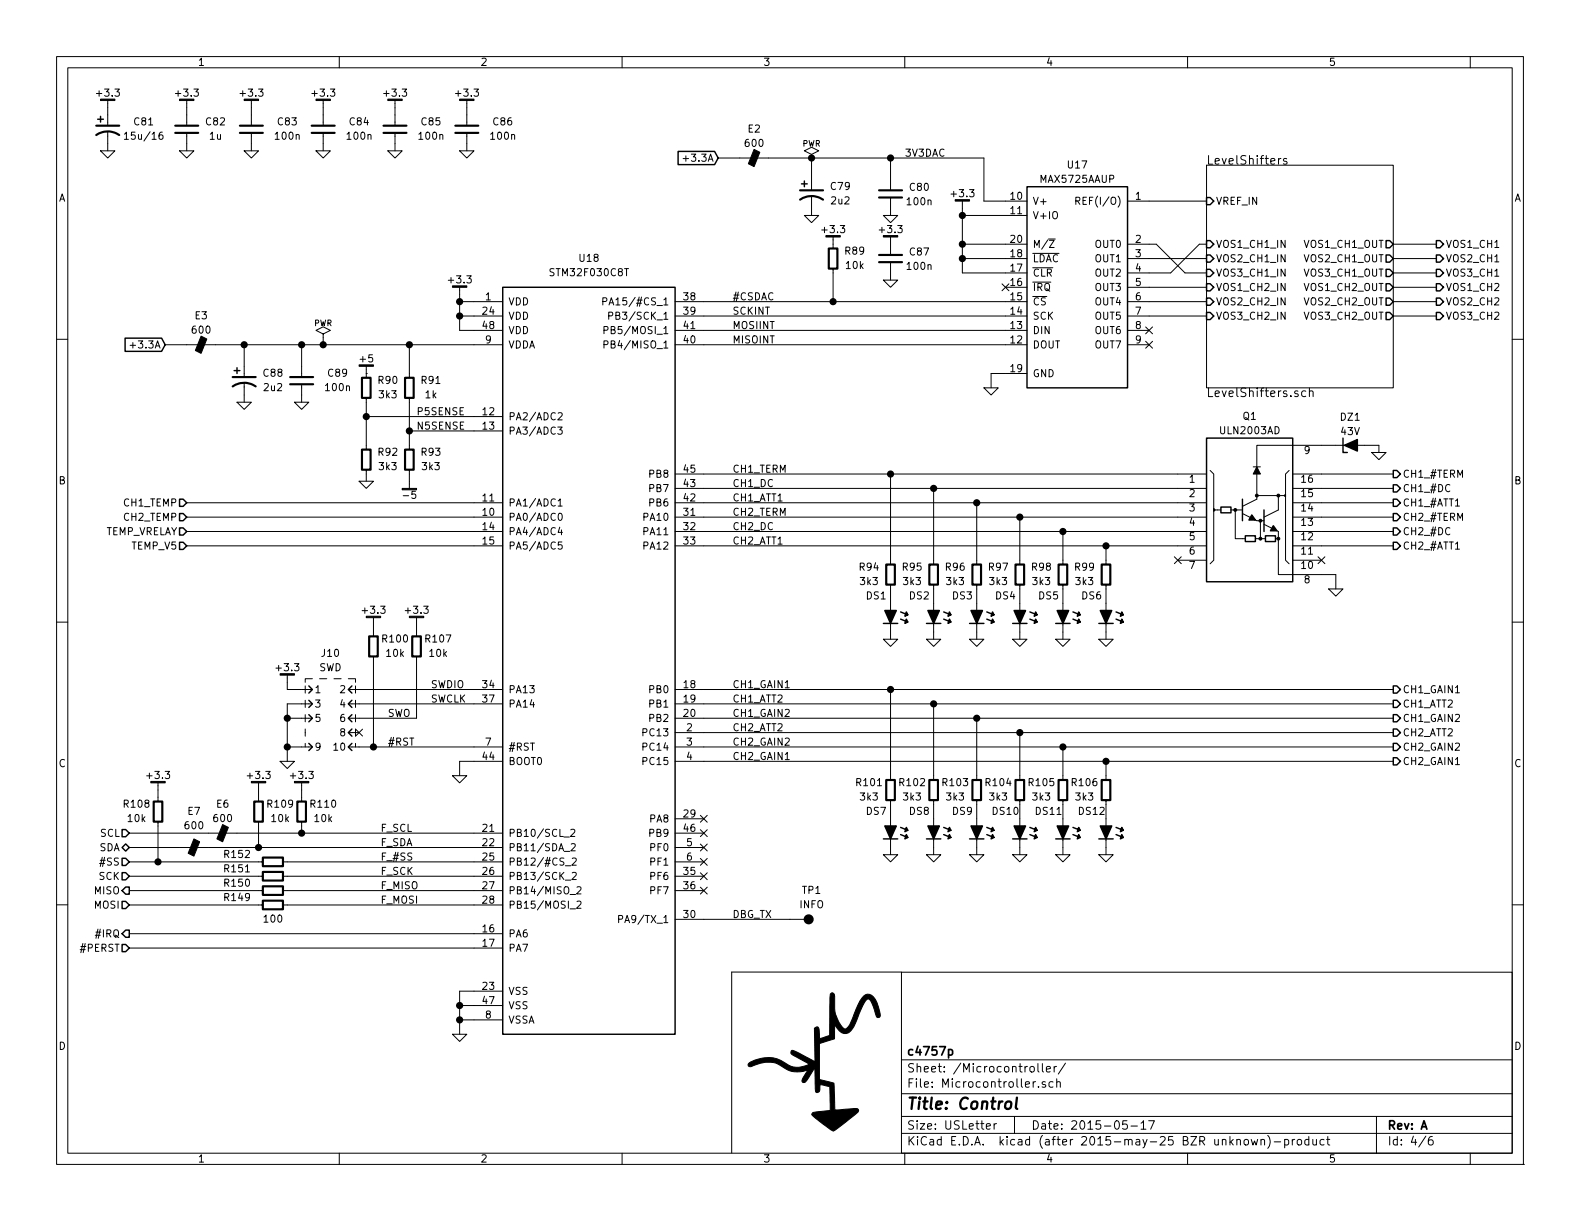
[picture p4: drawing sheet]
<svg xmlns="http://www.w3.org/2000/svg" width="279mm" height="216mm" viewBox="0 0 279 216" stroke-linecap="round" stroke-linejoin="round" font-family="sans-serif">
<g fill="none" stroke="#000" stroke-width=".18">
<path d="M10 10h259.4v195.9h-259.4zM12 12h255.4v191.9h-255.4zM19 17.8v4.4M33 17.8v4.4M44.4 17.8v4.4M57.1 17.8v4.4M60 10v2M69.8 17.8v4.4M82.5 17.8v4.4M110 10v2M160 10v2M210 10v2"/>
<path d="M260 10v2M17.8 26.7h2.5l-1.3 1.2zM19 23.2v3.5M22 23.7l.4-.3v1.2M22 24.6h.7M28.7 23.4a.47 .47 0 0 0-.6 .5l.1 .7h.4l.2-.1v-.4l-.1-.2h-.4l-.2 .2M31.7 26.7h2.6l-1.3 1.2zM33 23.5v3.2M43.2 26.7h2.5l-1.3 1.2zM44.4 23.5v3.2M55.9 26.7h2.5l-1.3 1.2zM57.1 23.5v3.2"/>
<path d="M68.6 26.7h2.5l-1.3 1.2zM69.8 23.5v3.2M81.3 26.7h2.5l-1.3 1.2zM82.5 23.5v3.2M120.8 28h1M127 27.9h47v7.7h7.6M142.2 38.1h2.6l-1.3 1.3zM143.5 27.3l1.3-.6-1.3-.7-1.3 .7 1.3 .6v6.4M143.5 34.7v3.4M156.2 38.1h2.5l-1.2 1.3zM157.5 27.9v5.8M157.5 34.9v3.2"/>
<path d="M170.2 35.6v12.7h11.4M170.2 38.1h11.4M190.2 35.5h.7v-.5l-.7-.1v1.2M190.6 35.5l.4 .6M199.4 35.6h14M213.4 29.2h33v39.4h-33zM226.5 28l-.3 .1-.1 .2M227.5 28.1l-.3-.1-.3 .2 .1 .2 .5 .2v.4h-.6M10 60h2M57.1 59.1l1.3-.7-1.3-.6-1.2 .6 1.2 .7v1.9M81.3 53.3h7.6M81.3 55.9h7.6"/>
<path d="M81.3 50.8v7.6h7.6M106.6 53.3l.6-.1 .1-.4-.7-.1v1.2M106.8 58.4l.6-.1 .1-.5-.7-.1v1.3M107.6 55.9l.7-.1v-.5l-.7-.1v1.3M119.4 53.3h62.2M119.4 55.9h62.2M119.4 58.4h62.2M147.3 41.9v2M147.3 47.5v5.8M156.2 49.5h2.5l-1.2 1.3zM157.5 41.9v3.2M157.5 46.4v3.1"/>
<path d="M170.2 43.2h11.4M170.2 45.7h11.4M177.2 50.2l1.2 1.2M177.8 50.8h3.8M178.4 50.2l-1.2 1.2M182.6 49.9h3.2M182.6 47.3h3.6M182.6 44.8h4.7M185.4 42.3h1.2M185.6 42.5h.8l-.8 1.3h.8M199.4 43.2h5.1l5 5.1h3.9M199.4 45.7h14"/>
<path d="M199.4 50.8h14M199.4 53.3h14M199.4 55.9h14M199.4 58.4h3.8M202.6 57.8l1.2 1.2M203.8 57.8l-1.2 1.2M213.4 43.2h-1.3l-5.1 5.1h-7.6M246.4 43.2h7.6M246.4 45.7h7.6M246.4 48.3h7.6M246.4 50.8h7.6M246.4 53.3h7.6"/>
<path d="M246.4 55.9h7.6M267.4 60h2M23 61.1h1M29.2 61h59.7M41.9 71.1h2.5l-1.2 1.3zM43.2 61v5.7M43.2 67.7v3.4M52.1 71.1h2.5l-1.3 1.3zM53.3 61v5.7M53.3 67.9v3.2M64.8 66h.1M64.8 64.8v2"/>
<path d="M64.8 70.4v9.1M64.8 73.7h24.1M72.4 61v5.8M72.4 70.4v9.1M72.4 76.2h16.5M98.6 75.5h.8l-.4 .5 .4 .1v.6l-.2 .1-.6-.1M98.7 73.1l.5-.1 .2 .1v.2l-.8 .9h.8M106.8 60.9h.6l.1-.5-.7-.1v1.2M119.4 61h62.2M174 68.6h2.5l-1.2 1.3zM181.6 66h-6.3v2.6M199.4 61h3.8"/>
<path d="M202.6 60.4l1.2 1.2M203.8 60.4l-1.2 1.2M230.9 69.2a.48 .48 0 0 0-.6 .1v.7a.48 .48 0 0 0 .6 .1M231.5 69.3l.1-.1a.36 .36 0 0 1 .6 .1v.8M231.5 68.6v1.5M237.7 78.7h-15.5v8.9M240 78.7h3.8v1.3M33 88.9h55.9M33 91.4h55.9M33 94h55.9M33 96.5h55.9M63.5 85.1h2.5l-1.2 1.3z"/>
<path d="M64.8 83.1v2M72.4 83.1v3.3M98.7 88.6l.4-.4v1.3M98.7 89.5h.7M98.8 90.9l.2-.1a.67 .67 0 0 1 .4 .6 .67 .67 0 0 1-.4 .6l-.2-.1-.1-.4zM99 93.2l-.3 .9h.8M99.3 93.7v.9M99.4 95.8h-.6l-.1 .6 .2-.1 .5 .1v.6l-.2 .1-.5-.1M119.4 83.8h94M119.4 86.4h94M119.4 88.9h94M119.4 91.4h94"/>
<path d="M119.4 94h94M119.4 96.5h94M157.5 83.8v16M165.1 86.4v13.4M172.7 88.9v10.9M180.3 91.4v8.4M188 94v5.8M195.6 96.5v3.3M207.7 98.5l1.2 1.2M208.3 99.1h5.1M208.9 98.5l-1.2 1.2M214 83.2l.6 .6v15.3l-.6 .6"/>
<path d="M214.6 90.2h1.3M217.7 90.2h2M218.4 90.2v5.1h1.8M219.7 90.8l2.5 1.3h1.3M221.6 82.6h1.3M222 95.3h.9M222.2 87.6v.7l-2.5 1.2M222.2 87.6h5.1M222.9 92.1v3.2h.9M223.5 92.7l2.6 1.3v1.3M225.6 95.3h.5M226.1 95.3v6.3h10.1v2.5"/>
<path d="M226.1 87.6v2.6l-2.6 1.2M228 83.2l-.7 .6v15.3l.7 .6M228.6 83.8h17.8M228.6 86.4h17.8M228.6 88.9h17.8M228.6 91.4h17.8M228.6 94h17.8M228.6 96.5h17.8M228.6 99.1h5.1M233.1 98.5l1.2 1.2M234.3 98.5l-1.2 1.2M242.6 80h2.5l-1.3 1.3z"/>
<path d="M10 110h2M50.8 119.4v2.5h4.4M66 109.2v3.3M66 116.1v16M73.7 116.1v10.9h-12.1M73.7 109.2v3.3M156.2 113h2.5l-1.2 1.3zM157.5 103.4v4.6M157.5 110.2v2.8M163.8 113h2.6l-1.3 1.3zM165.1 103.4v4.6M165.1 110.2v2.8"/>
<path d="M171.4 113h2.6l-1.3 1.3zM172.7 103.4v4.6M172.7 110.2v2.8M179.1 113h2.5l-1.3 1.3zM180.3 103.4v4.6M180.3 110.2v2.8M186.7 113h2.5l-1.2 1.3zM188 103.4v4.6M188 110.2v2.8M194.3 113h2.5l-1.2 1.3zM195.6 103.4v4.6M195.6 110.2v2.8"/>
<path d="M234.9 104.1h2.6l-1.3 1.3zM267.4 110h2M27.9 138.4v3.3M45.7 138.4v3.3M49.5 134.6h2.6l-1.3 1.3zM50.8 132.1h4.4M50.8 127h4.4M53.3 138.4v3.3M54 121.3v1.3M54 123.8v1.3M54 126.4v1.2M54 128.9v1.3"/>
<path d="M54 131.4v.7M55.2 120h-1.2v.7M55.2 124.5h-4.4v10.1M56.5 120h1.3M59.1 120h1.2M61.6 120h1.3v.7M61.6 132.1h27.3M61.6 124.5h27.3M61.6 121.9h27.3M61.6 129.5h1.9M62.9 121.3v1.3M62.9 123.8v1.3"/>
<path d="M62.9 126.4v1.2M62.9 128.9v1.3M62.9 131.4v.7M62.9 128.9l1.2 1.2M64.1 128.9l-1.2 1.2M80 137.2h2.5l-1.2 1.2zM88.9 134.6h-7.6v2.6M119.4 132.1h127M119.4 127h127M119.4 124.5h127M119.4 121.9h127M119.4 129.5h127"/>
<path d="M119.4 134.6h127M157.5 121.9v16M165.1 124.5v13.4M172.7 127v10.9M180.3 129.5v8.4M188 132.1v5.8M195.6 134.6v3.3M10 160h2M22.9 157.5h23.6M22.9 154.9h23.6M22.9 152.4h23.6M22.9 149.9h66"/>
<path d="M22.9 147.3h66M27.9 145.3v7.1M45.7 145.3v4.6M50 157.5h38.9M50 154.9h38.9M50 152.4h38.9M53.3 145.3v2M99.7 148h1M100 153.1h.9M100 155.6h.9M100.8 158.2h1M100.9 146.7l.5-.1 .2 .1 .1 .3-.8 .9h.8"/>
<path d="M101 149.3l.5-.1 .2 .1v.2l-.8 .9h.8M101.2 151.8l.5-.1 .2 .1v.3l-.8 .9h.8M101.2 154.4l.5-.1 .2 .1v.2l-.8 .9h.8M102 156.9l.5-.1 .2 .1v.2l-.7 1h.7M102 159.4l.5-.1 .2 .1v.3l-.7 .9h.7M119.4 157.5h5.1M119.4 154.9h5.1M119.4 152.4h5.1M119.4 149.9h5.1M119.4 147.3h5.1M119.4 144.8h5.1M123.9 144.2l1.2 1.2"/>
<path d="M123.9 146.7l1.2 1.2M123.9 149.3l1.2 1.2M123.9 151.8l1.2 1.2M123.9 154.3l1.2 1.2M123.9 156.9l1.2 1.2M125.1 144.2l-1.2 1.2M125.1 146.7l-1.2 1.2M125.1 149.3l-1.2 1.2M125.1 151.8l-1.2 1.2M125.1 154.3l-1.2 1.2M125.1 156.9l-1.2 1.2M156.2 151.1h2.5l-1.2 1.3z"/>
<path d="M157.5 141.5v4.6M157.5 148.3v2.8M163.8 151.1h2.6l-1.3 1.3zM165.1 141.5v4.6M165.1 148.3v2.8M171.4 151.1h2.6l-1.3 1.3zM172.7 141.5v4.6M172.7 148.3v2.8M179.1 151.1h2.5l-1.3 1.3zM180.3 141.5v4.6M180.3 148.3v2.8M186.7 151.1h2.5l-1.2 1.3z"/>
<path d="M188 141.5v4.6M188 148.3v2.8M194.3 151.1h2.5l-1.2 1.3zM195.6 141.5v4.6M195.6 148.3v2.8M267.4 160h2M22.9 160h23.6M22.9 165.1h66M22.9 167.6h66M50 160h38.9M81.3 177.8h7.6M88.9 175.3h-7.6v7.6"/>
<path d="M100.8 160.7h1M109.4 162.5h.6l.1-.5-.7-.1v1.2M119.4 162.6h22.8M159.4 171.9h108v32h-108zM159.4 171.9h-30v32M80 182.9h2.5l-1.2 1.3zM81.3 180.3h7.6M159.4 197.4h108M159.4 193.4h108M159.4 187.4h108M174.4 199.2l.7-.2v-.2l-.4-.1-.3 .2 .1 .7h.6M175.8 198.7v1"/>
<path d="M176.2 198.7l-.4 .3M179.4 197.4v3M182.2 188.7l.2-.1 .4 .1 .1 .6-.1 .2-.4 .1-.2-.2zM183.1 191.3l-.4 .2M183.5 188.1v1.3l.2 .2M183.6 192.1v.2M184.3 188.1v1.3l.2 .2M184.9 191.3a.37 .37 0 0 0-.6 .2l.1 .2 .5 .1v.2l-.2 .3-.4-.1M185 189.1l.8-.2-.1-.3h-.4l-.3 .2 .1 .7h.6M186.2 191.3h-.4l-.3 .2 .1 .6 .2 .2 .4-.1M186.4 188.6v1M186.8 188.6l-.4 .2"/>
<path d="M186.9 191.4l.2-.1h.4v1M186.9 190.8v1.5M188.4 188l-1.3 1.9M199.3 198.2h-.7l-.1 .7 .2-.1h.5l.2 .2-.1 .5-.2 .2-.6-.2M200 199.1h1.1M201.8 198.6l.4-.4v1.5M201.8 199.7h.8M203.1 198.2h1l-.6 1.5M243.4 197.4v6.5M60 203.9v2M110 203.9v2M159.4 200.4h108"/>
<path d="M160 203.9v2M210 203.9v2M220.1 201.6l.2-.1 .4 .1 .1 .6-.2 .2-.3 .1-.2-.2zM221.3 201.5l.3 1 .2-.7 .3 .7 .3-1M223 201.6l.2-.1h.4v1M223 201.5v1M224.2 200.8a1.71 1.71 0 0 1 0 2.2M225.3 201.9h1.2M227.2 201.5h.4l.3 .3-.1 .6h-.6M227.2 201.5v1.5M228.5 201.5v1M229 201.5l-.5 .3"/>
<path d="M229.5 201.6l.2-.1 .4 .1 .1 .6-.2 .2-.3 .1-.2-.2zM231.4 201.5h-.4l-.3 .3 .1 .5 .2 .2 .4-.1M231.4 201v1.5M232.2 201.5v.9l.4 .1 .2-.2M232.8 201.5v1M234.1 201.5h-.4l-.3 .3 .1 .5 .2 .2 .4-.1M234.6 201.5h.6M234.8 201v1.3l.4 .2M252.1 200.9l-1.2 1.9M253.3 201a.59 .59 0 0 0-.7 .6l.1 .7 .2 .2 .5-.2v-.5l-.1-.2-.4-.1-.3 .3M260 203.9v2M269.4 205.9h.1"/>
</g>
<path d="M179.8 194.1l-.2 1.7 .3 .3" fill="none" stroke="#000" stroke-width=".41"/>
<path d="M167.7 185.6h.5l.3 .3-.2 .6h-.6" fill="none" stroke="#000" stroke-width=".3"/>
<g fill="#000" stroke="#000" stroke-width=".18">
<path d="M17.8 17.5h2.5v.3h-2.5zM31.7 17.5h2.6v.3h-2.6zM43.2 17.5h2.5v.3h-2.5zM55.9 17.5h2.5v.3h-2.5zM68.6 17.5h2.5v.3h-2.5zM81.3 17.5h2.5v.3h-2.5zM133.3 26.4l1.1 .5-1.1 2.6-1-.5zM168.9 35.3h2.5v.3h-2.5zM35.6 59.4l1 .5-1 2.6-1.1-.5zM80 50.5h2.5v.3h-2.5zM146 41.7h2.6v.2h-2.6zM156.2 41.7h2.5v.2h-2.5z"/>
<path d="M63.5 64.5h2.5v.3h-2.5zM214.6 89.9l.3 .3-.3 .2zM222.2 82.6l.7 1.2h-1.3zM227.3 87.4v.5l-.2-.3zM49.5 119.1h2.6v.3h-2.6zM64.8 109h2.5v.2h-2.5zM72.4 109h2.5v.2h-2.5zM26.7 138.2h2.5v.2h-2.5zM44.4 138.2h2.6v.2h-2.6zM52.1 138.2h2.5v.2h-2.5zM34.3 148.3l1 .5-1 2.6-1-.5zM39.4 145.8l1 .5-1 2.5-1-.5z"/>
<path d="M132.4 188a6 6 0 0 1 7 .3 3.7 3.7 0 0 0 3.6-.2l-2.8-1.5a.41 .41 0 0 1-.3-.5 .41 .41 0 0 1 .5-.3l3.7 1.9-.1-5.9 .5-.2 .3 .2 .2 1.8 1.7-.5 .1-6.3a1.2 1.2 0 0 1 .1-1.1l.2-.2 .3 .2a4.1 4.1 0 0 1 .2 2.2 5.3 5.3 0 0 0 1.8 4.1 2.51 2.51 0 0 0 1.3-1.8l.7-1.8a5.5 5.5 0 0 1 1.6-2.5 1.34 1.34 0 0 1 1.8 .8l.7 2a1.02 1.02 0 0 1 0 1.2h-.3l-.2-.1-.5-1.7a1.94 1.94 0 0 0-1-1.5 1.87 1.87 0 0 0-.9 1.3l-.4 .6a12.6 12.6 0 0 1-1.7 3.8 1.46 1.46 0 0 1-2.5-.5l-.4-.6v2.5l-2.7 .8v6.4l2.6 .6 .1 4.8 3.4-.3h.6l.2 .2a.61 .61 0 0 1-.4 .7l-4 3.1-1.4-.9a9.2 9.2 0 0 1-2.5-2.1l.1-.1a2.16 2.16 0 0 1 1.7-.4l1.5-.2-.1-4.1-1.6-.4-.1 .9a.4 .4 0 0 1-.3 .5 .4 .4 0 0 1-.5-.4l-.1-4-1.5 2.3a.39 .39 0 0 1-.6 .3 .39 .39 0 0 1-.1-.6l.9-1.6a4.7 4.7 0 0 1-4.9-.9 5.1 5.1 0 0 0-5 .3h-.4l-.2-.2z"/>
<circle cx="218.4" cy="90.2" r=".25"/>
<circle cx="222.2" cy="87.6" r=".25"/>
<circle cx="222.9" cy="95.2" r=".25"/>
<circle cx="222.9" cy="92.1" r=".25"/>
<circle cx="226.1" cy="95.2" r=".25"/>
<circle cx="226.1" cy="87.6" r=".25"/>
</g>
<g fill="#000" stroke="#000" stroke-width=".25">
<path d="M237.7 78.7l2.3-1v2.1zM221.4 91.1l.6 .8h-1.1zM225.2 93l.6 .9h-1.1zM156.5 108h2l-1 2.2zM164.1 108h2l-1 2.2zM171.7 108h2l-1 2.2zM179.3 108h2.1l-1.1 2.2zM186.9 108h2.1l-1 2.2zM194.6 108h2l-1 2.2zM156.5 146.1h2l-1 2.2zM164.1 146.1h2l-1 2.2zM171.7 146.1h2l-1 2.2z"/>
<path d="M179.3 146.1h2.1l-1.1 2.2zM186.9 146.1h2.1l-1 2.2zM194.6 146.1h2l-1 2.2z"/>
<circle cx="143.5" cy="27.9" r=".51"/>
<circle cx="157.5" cy="27.9" r=".51"/>
<circle cx="170.2" cy="38.1" r=".51"/>
<circle cx="81.3" cy="55.9" r=".51"/>
<circle cx="81.3" cy="53.3" r=".51"/>
<circle cx="147.3" cy="53.3" r=".51"/>
<circle cx="170.2" cy="45.7" r=".51"/>
<circle cx="170.2" cy="43.2" r=".51"/>
<circle cx="43.2" cy="61" r=".51"/>
<circle cx="53.3" cy="61" r=".51"/>
<circle cx="57.2" cy="61" r=".51"/>
<circle cx="64.8" cy="73.7" r=".51"/>
<circle cx="72.4" cy="61" r=".51"/>
<circle cx="72.4" cy="76.2" r=".51"/>
<circle cx="157.5" cy="83.8" r=".51"/>
<circle cx="165.1" cy="86.4" r=".51"/>
<circle cx="172.7" cy="88.9" r=".51"/>
<circle cx="180.3" cy="91.4" r=".51"/>
<circle cx="188" cy="94" r=".51"/>
<circle cx="195.6" cy="96.5" r=".51"/>
<circle cx="50.8" cy="127" r=".51"/>
<circle cx="50.8" cy="132.1" r=".51"/>
<circle cx="66" cy="132.1" r=".51"/>
<circle cx="157.5" cy="121.9" r=".51"/>
<circle cx="165.1" cy="124.5" r=".51"/>
<circle cx="172.7" cy="127" r=".51"/>
<circle cx="180.3" cy="129.5" r=".51"/>
<circle cx="188" cy="132.1" r=".51"/>
<circle cx="195.6" cy="134.6" r=".51"/>
<circle cx="27.9" cy="152.4" r=".51"/>
<circle cx="45.7" cy="149.9" r=".51"/>
<circle cx="53.3" cy="147.3" r=".51"/>
<circle cx="81.3" cy="177.8" r=".51"/>
<circle cx="143" cy="162.6" r=".76"/>
<circle cx="81.3" cy="180.3" r=".51"/>
</g>
<g fill="none" stroke="#000" stroke-width=".25">
<path d="M17.3 21.1h1M17.8 20.6v1M119.9 26.8h6.5l.6 1.1-.6 1.2h-6.5zM141.7 32.5h1M142.2 32v1M181.6 33h17.8v35.6h-17.8zM213.4 34.9h.6l.6 .7-.6 .6h-.6zM22.1 59.8h6.5l.6 1.2-.6 1.1h-6.5zM88.9 50.8h30.5v132.1h-30.5zM213.4 42.5h.6l.6 .7-.6 .6h-.6zM213.4 45.1h.6l.6 .6-.6 .7h-.6zM213.4 47.6h.6l.6 .7-.6 .6h-.6z"/>
<path d="M213.4 50.2h.6l.6 .6-.6 .6h-.6zM213.4 52.7h.6l.6 .6-.6 .7h-.6zM213.4 55.2h.6l.6 .7-.6 .6h-.6zM245.1 42.5h.6l.7 .7-.7 .6h-.6zM245.1 45.1h.6l.7 .6-.7 .7h-.6zM245.1 47.6h.6l.7 .7-.7 .6h-.6zM245.1 50.2h.6l.7 .6-.7 .6h-.6zM245.1 52.7h.6l.7 .6-.7 .7h-.6zM245.1 55.2h.6l.7 .7-.7 .6h-.6zM254 42.5h.6l.7 .7-.7 .6h-.6zM254 45.1h.6l.7 .6-.7 .7h-.6zM254 47.6h.6l.7 .7-.7 .6h-.6z"/>
<path d="M254 50.2h.6l.7 .6-.7 .6h-.6zM254 52.7h.6l.7 .6-.7 .7h-.6zM254 55.2h.6l.7 .7-.7 .6h-.6zM41.4 65.5h1M41.9 65v1M213.4 77.5h15.2v25.4h-15.2zM237.5 77.5v2.5h.8M31.7 88.3h.7l.6 .6-.6 .6h-.7zM31.7 90.8h.7l.6 .6-.6 .7h-.7zM31.7 93.3h.7l.6 .7-.6 .6h-.7zM31.7 95.9h.7l.6 .6-.6 .7h-.7zM215.9 89.7h1.8v1h-1.8z"/>
<path d="M219.7 88.3v3.8M220.2 94.7h1.8v1.1h-1.8zM223.5 90.2v3.8M223.8 94.7h1.8v1.1h-1.8zM246.4 83.2h.6l.6 .6-.6 .7h-.6zM246.4 88.3h.6l.6 .6-.6 .6h-.6zM246.4 90.8h.6l.6 .6-.6 .7h-.6zM246.4 93.3h.6l.6 .7-.6 .6h-.6zM246.4 95.9h.6l.6 .6-.6 .7h-.6zM246.4 85.7h.6l.6 .7-.6 .6h-.6zM156.2 110.2h2.5M159.3 109.5l1.2 .5-.5 .2 .3-.7 .2 .5"/>
<path d="M159.3 108.2l1.2 .5-.5 .3 .3-.8 .2 .5M163.8 110.2h2.6M166.9 109.5l1.2 .5-.5 .2 .3-.7 .2 .5M166.9 108.2l1.2 .5-.5 .3 .3-.8 .2 .5M171.4 110.2h2.6M174.5 109.5l1.3 .5-.5 .2 .2-.7 .3 .5M174.5 108.2l1.3 .5-.5 .3 .2-.8 .3 .5M179.1 110.2h2.5M182.1 109.5l1.3 .5-.5 .2 .2-.7 .3 .5M182.1 108.2l1.3 .5-.5 .3 .2-.8 .3 .5M186.7 110.2h2.5M189.7 109.5l1.3 .5-.5 .2 .3-.7 .2 .5"/>
<path d="M189.7 108.2l1.3 .5-.5 .3 .3-.8 .2 .5M194.3 110.2h2.5M197.4 109.5l1.2 .5-.5 .2 .3-.7 .2 .5M197.4 108.2l1.2 .5-.5 .3 .3-.8 .2 .5M54.6 131.4l.6 .7-.6 .6M54.6 126.4l.6 .6-.6 .6M54.6 123.8l.6 .7-.6 .6M54.6 121.3l.6 .6-.6 .7M62.2 131.4l-.6 .7 .6 .6M62.2 128.9l-.6 .6 .6 .7M62.2 126.4l-.6 .6 .6 .6M62.2 123.8l-.6 .7 .6 .6"/>
<path d="M62.2 121.3l-.6 .6 .6 .7M246.4 123.8h.6l.6 .7-.6 .6h-.6zM246.4 121.3h.6l.6 .6-.6 .7h-.6zM246.4 126.4h.6l.6 .6-.6 .6h-.6zM246.4 128.9h.6l.6 .6-.6 .7h-.6zM246.4 134h.6l.6 .6-.6 .7h-.6zM246.4 131.4h.6l.6 .7-.6 .6h-.6zM21.6 159.4h.6l.7 .6-.7 .7h-.6zM21.6 154.3h.6l.7 .6-.7 .7h-.6zM21.6 149.9l.6-.7 .7 .7-.7 .6zM21.6 146.7h.6l.7 .6-.7 .7h-.6zM21.6 151.8h.6l.7 .6-.7 .6h-.6z"/>
<path d="M22.2 156.8h.7v1.3h-.7l-.6-.6zM156.2 148.3h2.5M159.3 147.6l1.2 .5-.5 .2 .3-.7 .2 .5M159.3 146.3l1.2 .5-.5 .3 .3-.8 .2 .5M163.8 148.3h2.6M166.9 147.6l1.2 .5-.5 .2 .3-.7 .2 .5M166.9 146.3l1.2 .5-.5 .3 .3-.8 .2 .5M171.4 148.3h2.6M174.5 147.6l1.3 .5-.5 .2 .2-.7 .3 .5M174.5 146.3l1.3 .5-.5 .3 .2-.8 .3 .5M179.1 148.3h2.5M182.1 147.6l1.3 .5-.5 .2 .2-.7 .3 .5"/>
<path d="M182.1 146.3l1.3 .5-.5 .3 .2-.8 .3 .5M186.7 148.3h2.5M189.7 147.6l1.3 .5-.5 .2 .3-.7 .2 .5M189.7 146.3l1.3 .5-.5 .3 .3-.8 .2 .5M194.3 148.3h2.5M197.4 147.6l1.2 .5-.5 .2 .3-.7 .2 .5M197.4 146.3l1.2 .5-.5 .3 .3-.8 .2 .5M21.6 167h.6l.7 .6-.7 .7h-.6zM22.2 164.5h.7v1.2h-.7l-.6-.6z"/>
</g>
<g fill="none" stroke="#000" stroke-width=".38">
<path d="M17 23.9a3.6 3.6 0 0 1 4.1 0M17 22.2h4.1M31 22.2h4.1M31 23.5h4.1M42.4 22.2h4.1M42.4 23.5h4.1M55.1 22.2h4.1M55.1 23.5h4.1M67.8 22.2h4.1M67.8 23.5h4.1M80.5 22.2h4.1M80.5 23.5h4.1"/>
<path d="M141.5 35.3a3.6 3.6 0 0 1 4 0M141.5 33.7h4M155.4 33.7h4.1M155.4 34.9h4.1M146.6 43.9h1.5v3.6h-1.5zM155.4 45.1h4.1M155.4 46.4h4.1M41.1 68.3a3.6 3.6 0 0 1 4.1 0M41.1 66.7h4.1M51.3 66.7h4.1M51.3 67.9h4.1M64 66.8h1.5v3.6h-1.5z"/>
<path d="M64 79.5h1.5v3.6h-1.5zM71.6 66.8h1.6v3.6h-1.6zM71.6 79.5h1.6v3.6h-1.6zM156.7 99.8h1.5v3.6h-1.5zM164.3 99.8h1.6v3.6h-1.6zM172 99.8h1.5v3.6h-1.5zM179.6 99.8h1.5v3.6h-1.5zM187.2 99.8h1.5v3.6h-1.5zM194.8 99.8h1.5v3.6h-1.5zM65.3 112.5h1.5v3.6h-1.5zM72.9 112.5h1.5v3.6h-1.5zM156.7 137.9h1.5v3.6h-1.5z"/>
<path d="M164.3 137.9h1.6v3.6h-1.6zM172 137.9h1.5v3.6h-1.5zM179.6 137.9h1.5v3.6h-1.5zM187.2 137.9h1.5v3.6h-1.5zM194.8 137.9h1.5v3.6h-1.5zM27.2 141.7h1.5v3.6h-1.5zM45 141.7h1.5v3.6h-1.5zM46.5 159.3h3.5v1.5h-3.5zM46.5 156.7h3.5v1.5h-3.5zM46.5 154.2h3.5v1.5h-3.5zM46.5 151.6h3.5v1.6h-3.5zM52.6 141.7h1.5v3.6h-1.5z"/>
</g>
<text font-size="2.8" x="160.4" y="196.2">Title: Control</text>
<g font-size="2.1">
<text x="213.4" y="29.1">LevelShifters</text>
<text x="213.4" y="70.2">LevelShifters.sch</text>
<text x="160.4" y="189.6">Sheet: /Microcontroller/</text>
<text x="160.4" y="186.6">c4757p</text>
<text x="160.4" y="192.3">File: Microcontroller.sch</text>
<text x="160.4" y="202.5">KiCad E.D.A. kicad (after 2015-may-25 BZR unknown)-product</text>
<text x="160.4" y="199.7">Size: USLetter</text>
<text x="182.4" y="199.7">Date: 2015-05-17</text>
<text x="245.4" y="199.7">Rev: A</text>
<text x="245.4" y="202.5">Id: 4/6</text>
</g>
<g font-size="1.8">
<text x="35" y="11.6">1</text>
<text x="85" y="11.6">2</text>
<text x="135" y="11.6">3</text>
<text x="185" y="11.6">4</text>
<text x="235" y="11.6">5</text>
<text x="17.3" y="17.1">+3.3</text>
<text x="31.3" y="17.1">+3.3</text>
<text x="42.7" y="17.1">+3.3</text>
<text x="55.4" y="17.1">+3.3</text>
<text x="68.1" y="17.1">+3.3</text>
<text x="80.8" y="17.1">+3.3</text>
<text x="23.8" y="22.1">C81</text>
<text x="36.5" y="22.1">C82</text>
<text x="49.2" y="22.1">C83</text>
<text x="61.9" y="22.1">C84</text>
<text x="74.6" y="22.1">C85</text>
<text x="87.3" y="22.1">C86</text>
<text x="132.3" y="23.4">E2</text>
<text x="22.7" y="24.7">15u/16</text>
<text x="37.1" y="24.7">1u</text>
<text x="48.8" y="24.7">100n</text>
<text x="61.5" y="24.7">100n</text>
<text x="74.2" y="24.7">100n</text>
<text x="86.9" y="24.7">100n</text>
<text x="121.4" y="28.6">+3.3A</text>
<text x="131.9" y="26">600</text>
<text x="160" y="27.7">3V3DAC</text>
<text x="188.9" y="29.8">U17</text>
<text x="10.4" y="35.6">A</text>
<text x="147" y="33.6">C79</text>
<text x="160.9" y="33.7">C80</text>
<text x="168.5" y="34.8">+3.3</text>
<text x="178.7" y="35.3">10</text>
<text x="184.1" y="32.3">MAX5725AAUP</text>
<text x="200.8" y="35.3">1</text>
<text x="267.8" y="35.6">A</text>
<text x="145.6" y="41.2">+3.3</text>
<text x="147.1" y="36.1">2u2</text>
<text x="155.8" y="41.2">+3.3</text>
<text x="160.5" y="36.3">100n</text>
<text x="178.7" y="37.8">11</text>
<text x="182.6" y="36.2">V+</text>
<text x="182.6" y="38.7">V+IO</text>
<text x="191.3" y="36.2">REF(I/O)</text>
<text x="215" y="36.2">VREF_IN</text>
<text x="102.5" y="46.3">U18</text>
<text x="149.5" y="45">R89</text>
<text x="149.7" y="47.5">10k</text>
<text x="160.5" y="47.7">100n</text>
<text x="160.9" y="45.2">C87</text>
<text x="178.7" y="42.9">20</text>
<text x="178.7" y="45.5">18</text>
<text x="182.6" y="43.8">M/Z</text>
<text x="182.6" y="46.4">LDAC</text>
<text x="193.6" y="43.8">OUT0</text>
<text x="193.6" y="46.4">OUT1</text>
<text x="200.8" y="42.9">2</text>
<text x="200.8" y="45.5">3</text>
<text x="215" y="43.8">VOS1_CH1_IN</text>
<text x="215" y="46.4">VOS2_CH1_IN</text>
<text x="230.7" y="43.8">VOS1_CH1_OUT</text>
<text x="230.7" y="46.4">VOS2_CH1_OUT</text>
<text x="255.7" y="43.8">VOS1_CH1</text>
<text x="255.7" y="46.4">VOS2_CH1</text>
<text x="79.6" y="50.1">+3.3</text>
<text x="85.9" y="53.1">1</text>
<text x="89.9" y="54">VDD</text>
<text x="97.6" y="48.8">STM32F030C8T</text>
<text x="108.1" y="54">PA15/#CS_1</text>
<text x="121" y="53.1">38</text>
<text x="129.5" y="53.1">#CSDAC</text>
<text x="178.7" y="53.1">15</text>
<text x="178.7" y="50.5">16</text>
<text x="178.7" y="48">17</text>
<text x="182.6" y="54">CS</text>
<text x="182.6" y="51.4">IRQ</text>
<text x="182.6" y="48.9">CLR</text>
<text x="193.6" y="48.9">OUT2</text>
<text x="193.6" y="51.4">OUT3</text>
<text x="193.6" y="54">OUT4</text>
<text x="200.8" y="48">4</text>
<text x="200.8" y="50.5">5</text>
<text x="200.8" y="53.1">6</text>
<text x="215" y="48.9">VOS3_CH1_IN</text>
<text x="215" y="51.4">VOS1_CH2_IN</text>
<text x="215" y="54">VOS2_CH2_IN</text>
<text x="230.7" y="48.9">VOS3_CH1_OUT</text>
<text x="230.7" y="51.4">VOS1_CH2_OUT</text>
<text x="230.7" y="54">VOS2_CH2_OUT</text>
<text x="255.7" y="48.9">VOS3_CH1</text>
<text x="255.7" y="51.4">VOS1_CH2</text>
<text x="255.7" y="54">VOS2_CH2</text>
<text x="34.1" y="59">600</text>
<text x="34.5" y="56.4">E3</text>
<text x="85.4" y="55.6">24</text>
<text x="85.4" y="58.2">48</text>
<text x="89.9" y="56.5">VDD</text>
<text x="89.9" y="59.1">VDD</text>
<text x="107.9" y="59.1">PB5/MOSI_1</text>
<text x="108.7" y="56.5">PB3/SCK_1</text>
<text x="121" y="58.2">41</text>
<text x="121" y="55.6">39</text>
<text x="129.5" y="58.2">MOSIINT</text>
<text x="129.5" y="55.6">SCKINT</text>
<text x="178.7" y="58.2">13</text>
<text x="178.7" y="55.6">14</text>
<text x="182.6" y="59.1">DIN</text>
<text x="182.6" y="56.5">SCK</text>
<text x="193.6" y="56.5">OUT5</text>
<text x="193.6" y="59.1">OUT6</text>
<text x="200.8" y="55.6">7</text>
<text x="200.8" y="58.2">8</text>
<text x="215" y="56.5">VOS3_CH2_IN</text>
<text x="230.7" y="56.5">VOS3_CH2_OUT</text>
<text x="255.7" y="56.5">VOS3_CH2</text>
<text x="23.6" y="61.6">+3.3A</text>
<text x="63.8" y="64.1">+5</text>
<text x="85.9" y="60.7">9</text>
<text x="89.9" y="61.6">VDDA</text>
<text x="107.9" y="61.6">PB4/MISO_1</text>
<text x="121" y="60.7">40</text>
<text x="129.5" y="60.7">MISOINT</text>
<text x="178.7" y="60.7">12</text>
<text x="178.7" y="65.8">19</text>
<text x="182.6" y="61.6">DOUT</text>
<text x="193.6" y="61.6">OUT7</text>
<text x="200.8" y="60.7">9</text>
<text x="46.6" y="66.6">C88</text>
<text x="46.7" y="69.1">2u2</text>
<text x="57.7" y="69.1">100n</text>
<text x="58.1" y="66.6">C89</text>
<text x="67" y="67.9">R90</text>
<text x="67.1" y="70.4">3k3</text>
<text x="74.6" y="67.9">R91</text>
<text x="75.2" y="70.4">1k</text>
<text x="182.6" y="66.7">GND</text>
<text x="73.7" y="73.4">P5SENSE</text>
<text x="73.7" y="75.9">N5SENSE</text>
<text x="85.4" y="73.4">12</text>
<text x="85.4" y="75.9">13</text>
<text x="89.9" y="74.3">PA2/ADC2</text>
<text x="89.9" y="76.8">PA3/ADC3</text>
<text x="215.9" y="76.8">ULN2003AD</text>
<text x="219.8" y="74.2">Q1</text>
<text x="237.1" y="74.4">DZ1</text>
<text x="237.2" y="76.9">43V</text>
<text x="67" y="80.6">R92</text>
<text x="67.1" y="83.1">3k3</text>
<text x="74.6" y="80.6">R93</text>
<text x="74.7" y="83.1">3k3</text>
<text x="121" y="83.6">45</text>
<text x="129.5" y="83.6">CH1_TERM</text>
<text x="230.7" y="80.3">9</text>
<text x="10.4" y="85.6">B</text>
<text x="21.9" y="89.5">CH1_TEMP</text>
<text x="71.6" y="88.2">-5</text>
<text x="85.4" y="88.6">11</text>
<text x="89.9" y="89.5">PA1/ADC1</text>
<text x="114.9" y="89.5">PB6</text>
<text x="114.9" y="87">PB7</text>
<text x="114.9" y="84.5">PB8</text>
<text x="121" y="88.6">42</text>
<text x="121" y="86.1">43</text>
<text x="129.5" y="86.1">CH1_DC</text>
<text x="129.5" y="88.6">CH1_ATT1</text>
<text x="210.3" y="85.3">1</text>
<text x="210.3" y="87.9">2</text>
<text x="230.2" y="87.9">15</text>
<text x="230.2" y="85.3">16</text>
<text x="248.1" y="84.5">CH1_#TERM</text>
<text x="248.1" y="89.5">CH1_#ATT1</text>
<text x="248.1" y="87">CH1_#DC</text>
<text x="267.8" y="85.6">B</text>
<text x="18.3" y="94.6">TEMP_VRELAY</text>
<text x="21.9" y="92.1">CH2_TEMP</text>
<text x="85.4" y="91.2">10</text>
<text x="85.4" y="93.7">14</text>
<text x="89.9" y="92.1">PA0/ADC0</text>
<text x="89.9" y="94.6">PA4/ADC4</text>
<text x="113.9" y="92.1">PA10</text>
<text x="113.9" y="94.6">PA11</text>
<text x="121" y="91.2">31</text>
<text x="121" y="93.7">32</text>
<text x="129.5" y="91.2">CH2_TERM</text>
<text x="129.5" y="93.7">CH2_DC</text>
<text x="210.3" y="90.4">3</text>
<text x="210.3" y="93">4</text>
<text x="210.3" y="95.5">5</text>
<text x="230.2" y="95.5">12</text>
<text x="230.2" y="93">13</text>
<text x="230.2" y="90.4">14</text>
<text x="248.1" y="92.1">CH2_#TERM</text>
<text x="248.1" y="94.6">CH2_#DC</text>
<text x="23.3" y="97.2">TEMP_V5</text>
<text x="85.4" y="96.3">15</text>
<text x="89.9" y="97.2">PA5/ADC5</text>
<text x="113.9" y="97.2">PA12</text>
<text x="121" y="96.3">33</text>
<text x="129.5" y="96.3">CH2_ATT1</text>
<text x="152" y="100.9">R94</text>
<text x="159.7" y="100.9">R95</text>
<text x="167.3" y="100.9">R96</text>
<text x="174.9" y="100.9">R97</text>
<text x="182.5" y="100.9">R98</text>
<text x="190.1" y="100.9">R99</text>
<text x="210.3" y="98">6</text>
<text x="210.3" y="100.6">7</text>
<text x="230.2" y="100.6">10</text>
<text x="230.2" y="98">11</text>
<text x="248.1" y="97.2">CH2_#ATT1</text>
<text x="152.2" y="103.4">3k3</text>
<text x="153.2" y="106">DS1</text>
<text x="159.8" y="103.4">3k3</text>
<text x="160.9" y="106">DS2</text>
<text x="167.4" y="103.4">3k3</text>
<text x="168.5" y="106">DS3</text>
<text x="175.1" y="103.4">3k3</text>
<text x="176.1" y="106">DS4</text>
<text x="182.7" y="103.4">3k3</text>
<text x="183.7" y="106">DS5</text>
<text x="190.3" y="103.4">3k3</text>
<text x="191.3" y="106">DS6</text>
<text x="230.7" y="103.1">8</text>
<text x="64.3" y="108.5">+3.3</text>
<text x="67.7" y="113.6">R100</text>
<text x="71.9" y="108.5">+3.3</text>
<text x="75.4" y="113.6">R107</text>
<text x="49.1" y="118.7">+3.3</text>
<text x="56.4" y="118.7">SWD</text>
<text x="56.9" y="116.1">J10</text>
<text x="68.4" y="116.1">10k</text>
<text x="76" y="116.1">10k</text>
<text x="55.6" y="122.6">1</text>
<text x="55.6" y="125.1">3</text>
<text x="60.2" y="122.6">2</text>
<text x="60.2" y="125.1">4</text>
<text x="76.2" y="121.7">SWDIO</text>
<text x="76.2" y="124.2">SWCLK</text>
<text x="85.4" y="121.7">34</text>
<text x="85.4" y="124.2">37</text>
<text x="89.9" y="122.6">PA13</text>
<text x="89.9" y="125.1">PA14</text>
<text x="114.9" y="122.6">PB0</text>
<text x="114.9" y="125.1">PB1</text>
<text x="121" y="121.7">18</text>
<text x="121" y="124.2">19</text>
<text x="129.5" y="121.7">CH1_GAIN1</text>
<text x="129.5" y="124.2">CH1_ATT2</text>
<text x="248.1" y="125.1">CH1_ATT2</text>
<text x="248.1" y="122.6">CH1_GAIN1</text>
<text x="55.6" y="127.6">5</text>
<text x="60.2" y="127.6">6</text>
<text x="60.2" y="130.2">8</text>
<text x="68.6" y="126.7">SWO</text>
<text x="68.6" y="131.8">#RST</text>
<text x="85.9" y="131.8">7</text>
<text x="113.9" y="130.2">PC13</text>
<text x="114.9" y="127.6">PB2</text>
<text x="121" y="126.7">20</text>
<text x="121.4" y="129.3">2</text>
<text x="121.4" y="131.8">3</text>
<text x="129.5" y="126.7">CH1_GAIN2</text>
<text x="129.5" y="129.3">CH2_ATT2</text>
<text x="129.5" y="131.8">CH2_GAIN2</text>
<text x="248.1" y="127.6">CH1_GAIN2</text>
<text x="248.1" y="130.2">CH2_ATT2</text>
<text x="10.4" y="135.6">C</text>
<text x="26.2" y="137.7">+3.3</text>
<text x="44" y="137.7">+3.3</text>
<text x="51.6" y="137.7">+3.3</text>
<text x="55.6" y="132.7">9</text>
<text x="59.3" y="132.7">10</text>
<text x="85.4" y="134.4">44</text>
<text x="89.9" y="132.7">#RST</text>
<text x="89.9" y="135.3">BOOT0</text>
<text x="113.9" y="132.7">PC14</text>
<text x="113.9" y="135.3">PC15</text>
<text x="121.4" y="134.4">4</text>
<text x="129.5" y="134.4">CH2_GAIN1</text>
<text x="248.1" y="135.3">CH2_GAIN1</text>
<text x="248.1" y="132.7">CH2_GAIN2</text>
<text x="267.8" y="135.6">C</text>
<text x="22" y="142.8">R108</text>
<text x="38.3" y="142.8">E6</text>
<text x="47.4" y="142.8">R109</text>
<text x="55" y="142.8">R110</text>
<text x="151.6" y="139">R101</text>
<text x="152.2" y="141.5">3k3</text>
<text x="159.2" y="139">R102</text>
<text x="159.8" y="141.5">3k3</text>
<text x="166.8" y="139">R103</text>
<text x="167.4" y="141.5">3k3</text>
<text x="174.4" y="139">R104</text>
<text x="175.1" y="141.5">3k3</text>
<text x="182" y="139">R105</text>
<text x="182.7" y="141.5">3k3</text>
<text x="189.7" y="139">R106</text>
<text x="190.3" y="141.5">3k3</text>
<text x="17.7" y="148">SCL</text>
<text x="22.7" y="145.3">10k</text>
<text x="32.8" y="146.6">600</text>
<text x="33.2" y="144.1">E7</text>
<text x="37.9" y="145.3">600</text>
<text x="48.1" y="145.3">10k</text>
<text x="55.7" y="145.3">10k</text>
<text x="67.3" y="147.1">F_SCL</text>
<text x="67.3" y="149.6">F_SDA</text>
<text x="85.4" y="147.1">21</text>
<text x="85.4" y="149.6">22</text>
<text x="89.9" y="148">PB10/SCL_2</text>
<text x="114.9" y="148">PB9</text>
<text x="114.9" y="145.4">PA8</text>
<text x="121" y="147.1">46</text>
<text x="121" y="144.5">29</text>
<text x="121.4" y="149.6">5</text>
<text x="153.2" y="144.1">DS7</text>
<text x="160.9" y="144.1">DS8</text>
<text x="168.5" y="144.1">DS9</text>
<text x="175.6" y="144.1">DS10</text>
<text x="183.2" y="144.1">DS11</text>
<text x="190.8" y="144.1">DS12</text>
<text x="17.4" y="155.6">SCK</text>
<text x="17.4" y="150.5">SDA</text>
<text x="17.8" y="153">#SS</text>
<text x="39.8" y="154.2">R151</text>
<text x="39.8" y="151.7">R152</text>
<text x="67.3" y="152.1">F_#SS</text>
<text x="67.3" y="154.7">F_SCK</text>
<text x="85.4" y="152.1">25</text>
<text x="85.4" y="154.7">26</text>
<text x="89.9" y="150.5">PB11/SDA_2</text>
<text x="89.9" y="153">PB12/#CS_2</text>
<text x="89.9" y="155.6">PB13/SCK_2</text>
<text x="115.1" y="150.5">PF0</text>
<text x="115.1" y="153">PF1</text>
<text x="115.1" y="155.6">PF6</text>
<text x="121" y="154.7">35</text>
<text x="121.4" y="152.1">6</text>
<text x="16.7" y="160.7">MOSI</text>
<text x="16.7" y="158.1">MISO</text>
<text x="39.8" y="159.3">R149</text>
<text x="39.8" y="156.8">R150</text>
<text x="67.3" y="157.2">F_MISO</text>
<text x="67.3" y="159.8">F_MOSI</text>
<text x="85.4" y="157.2">27</text>
<text x="85.4" y="159.8">28</text>
<text x="89.9" y="158.1">PB14/MISO_2</text>
<text x="89.9" y="160.7">PB15/MOSI_2</text>
<text x="115.1" y="158.1">PF7</text>
<text x="121" y="157.2">36</text>
<text x="141.4" y="160.6">INFO</text>
<text x="141.9" y="158">TP1</text>
<text x="17" y="165.7">#IRQ</text>
<text x="46.8" y="163.1">100</text>
<text x="85.4" y="164.8">16</text>
<text x="85.4" y="167.4">17</text>
<text x="89.9" y="165.7">PA6</text>
<text x="110.2" y="163.2">PA9/TX_1</text>
<text x="121" y="162.3">30</text>
<text x="129.5" y="162.3">DBG_TX</text>
<text x="14.3" y="168.3">#PERST</text>
<text x="89.9" y="168.3">PA7</text>
<text x="85.4" y="175">23</text>
<text x="85.4" y="177.5">47</text>
<text x="89.9" y="175.9">VSS</text>
<text x="89.9" y="178.4">VSS</text>
<text x="10.4" y="185.6">D</text>
<text x="85.9" y="180.1">8</text>
<text x="89.9" y="181">VSSA</text>
<text x="267.8" y="185.6">D</text>
<text x="35" y="205.5">1</text>
<text x="85" y="205.5">2</text>
<text x="135" y="205.5">3</text>
<text x="185" y="205.5">4</text>
<text x="235" y="205.5">5</text>
</g>
<g font-size="1.4">
<text x="141.9" y="25.9">PWR</text>
<text x="55.5" y="57.7">PWR</text>
</g>
</svg>
